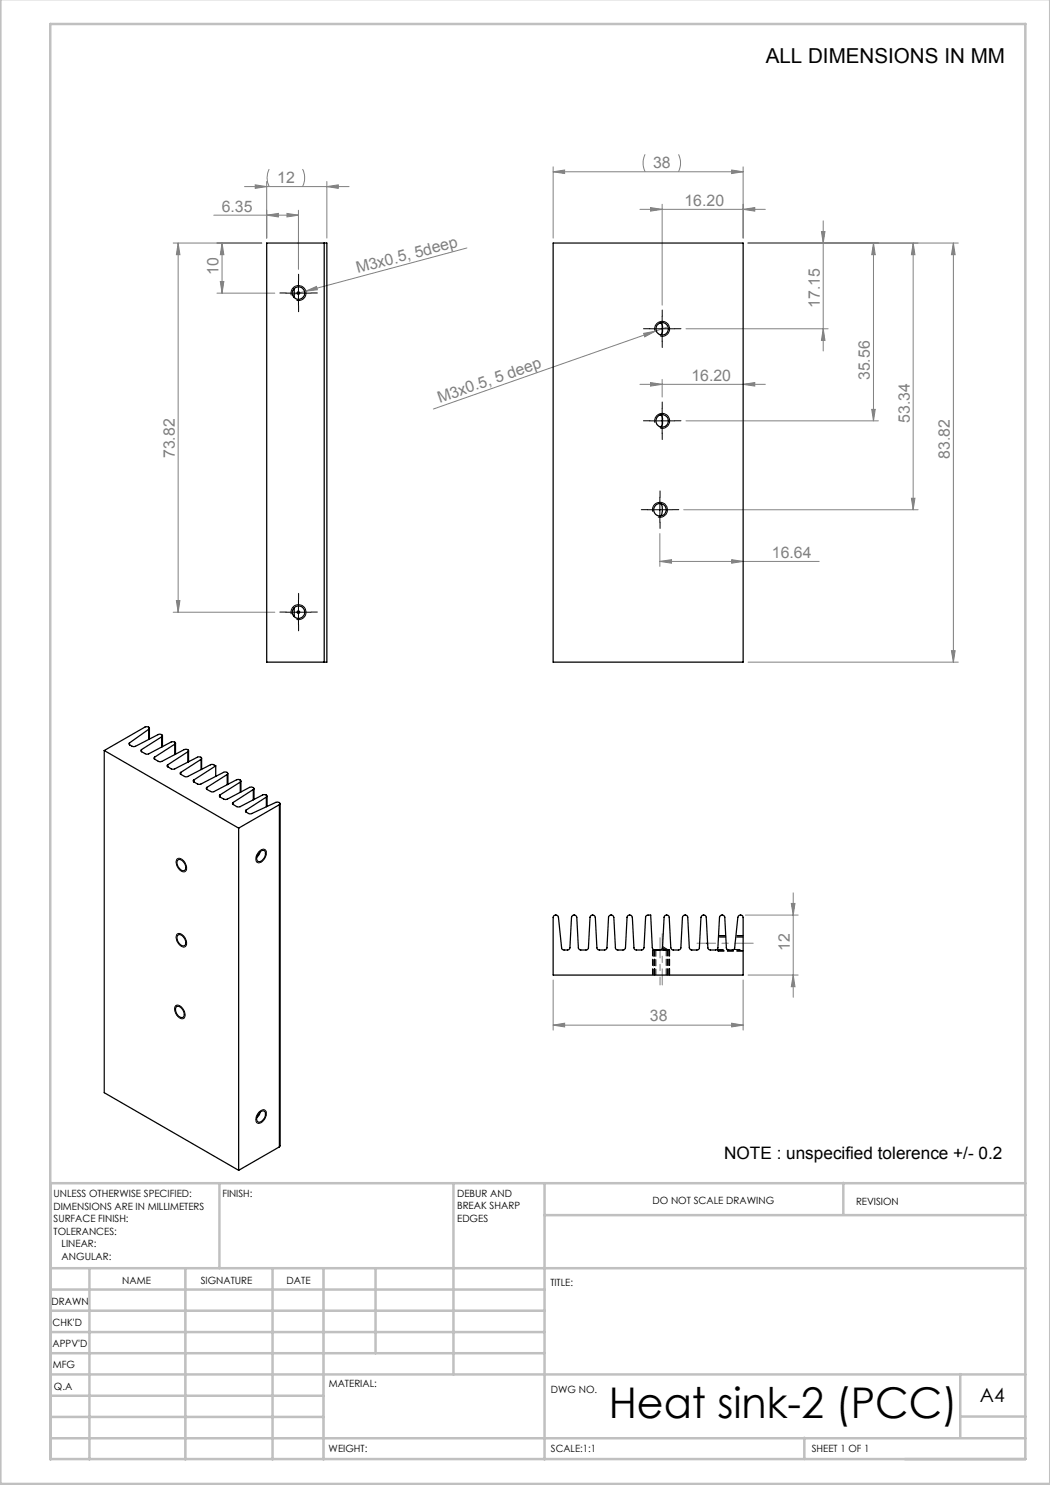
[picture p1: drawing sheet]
<svg xmlns="http://www.w3.org/2000/svg" width="210mm" height="297mm" viewBox="0 0 210 297" stroke-linecap="round" stroke-linejoin="round" font-family="sans-serif">
<g fill="none" stroke="#808080" stroke-width=".2">
<path d="M48.9 37.3h20.9M51 37l2.3 .3-2.3 .4zM53.3 36.3v11.3M53.8 33.8a3.8 3.8 0 0 0 0 3.5M60.5 33.8a3.8 3.8 0 0 1 0 3.5M65.4 37.3l2.3-.3v.7zM65.4 36.3v11.3M110.6 34.4l2.3-.4v.7zM110.6 33.4v14.2M110.6 34.4h38M129 30.9a4.1 4.1 0 0 0 0 3.5M135.7 30.9a4.1 4.1 0 0 1 0 3.5"/>
<path d="M146.3 34l2.3 .4-2.3 .3zM148.6 33.4v14.2M34.6 48.6h17.8M35.6 48.6l.4 2.3h-.7zM35.6 48.6v73.8M42.8 43h16.9M43.4 58.6h11.6M44.1 56.3h.7l-.4 2.3zM44.4 48.6l.4 2.3h-.7zM44.4 48.6v10M53.3 43l2.4-.3v.7zM57.4 42.7l2.3 .3-2.3 .4z"/>
<path d="M59.7 42v11.9M61.1 58.2l2.2-.9 .2 .7zM93.4 49.6l-35.2 9.4M128 41.9h25.1M130.1 41.5l2.3 .4-2.3 .3zM132.4 40.8v20.2M148.6 41.9l2.4-.4v.7zM149.6 48.6h42.1M164.3 46.3h.7l-.4 2.3zM164.6 44.2v26M174.7 48.6l.3 2.3h-.7zM174.7 48.6v35.6"/>
<path d="M182.6 48.6l.4 2.3h-.7zM182.6 48.6v53.3M190.7 48.6l.3 2.3h-.7zM190.7 48.6v83.8M128 76.9h25.1M128.7 66.7l2.3-.5-2.1 1.2zM130.1 76.5l2.3 .4-2.3 .3zM132.4 75.9v3.5M133.8 65.3l-47.1 16.5M137.2 65.8h28.4M148.6 76.9l2.4-.4v.7zM164.6 65.8l.4 2.3h-.7z"/>
<path d="M137.2 84.2h38.5M174.3 81.9h.7l-.3 2.3zM182.3 99.7h.7l-.4 2.2zM132 112.3l2.3-.4v.7zM132 106.7v6.6M132 112.3h31.8M136.7 101.9h46.9M146.3 111.9l2.3 .4-2.3 .3zM34.6 122.4h20.4M35.3 120.1h.7l-.4 2.3zM149.6 132.4h42.1M190.3 130.1h.7l-.3 2.3z"/>
<path d="M158.6 178.6v20.9M110.6 196v10M148.6 196v10M149.1 183h10.5M149.6 195h10M158.3 180.7h.7l-.4 2.3zM158.6 195l.4 2.3h-.7zM110.6 205l2.3-.4v.8zM110.6 205h38M146.3 204.6l2.3 .4-2.3 .4z"/>
</g>
<g fill="none" stroke="#000" stroke-width=".2">
<path d="M57.2 58.6h5M58.2 59a1.51 1.51 0 0 1 1.4-1.9 1.51 1.51 0 0 1 1.6 1.7 1.51 1.51 0 0 1-1.9 1.3M59.7 56.1v5M129.9 65.8h5M131 66.1a1.49 1.49 0 0 1 1.3-1.8 1.49 1.49 0 0 1 1.6 1.6 1.49 1.49 0 0 1-1.9 1.3M132.4 63.2v5.1M129.9 84.2h5M131 84.6a1.5 1.5 0 0 1 1.3-1.9 1.5 1.5 0 0 1 1.6 1.6 1.5 1.5 0 0 1-1.9 1.3M132 99.4v5.1M132.4 81.7v5M59.7 119.9v5.1M129.5 101.9h5"/>
<path d="M130.5 102.3a1.51 1.51 0 0 1 1.3-1.9 1.51 1.51 0 0 1 1.7 1.7 1.51 1.51 0 0 1-1.9 1.3M57.2 122.4h5M58.2 122.8a1.51 1.51 0 0 1 1.4-1.9 1.51 1.51 0 0 1 1.6 1.7 1.51 1.51 0 0 1-1.9 1.3M35.3 171.9a1.13 1.13 0 0 1 1.7 .7l.3 .6a.78 .78 0 0 1-.3 1.1 .78 .78 0 0 1-1.1-.3l-.6-.9-.1-.6zM51.8 170.3l.1-.1a.75 .75 0 0 1 1-.3 .75 .75 0 0 1 .4 1 1.75 1.75 0 0 1-1.8 1.6 1.57 1.57 0 0 1 .3-2.2zM35.3 186.9a1.13 1.13 0 0 1 1.7 .7l.3 .7a.78 .78 0 0 1-.3 1.1 .78 .78 0 0 1-1.1-.4l-.6-.9-.1-.6zM35.1 201.2l.1-.1a1.59 1.59 0 0 1 1.8 1.5 .74 .74 0 0 1-.2 1.1 .74 .74 0 0 1-1.1-.3 1.91 1.91 0 0 1-.6-2.2zM51.8 222.4l.1-.1a.75 .75 0 0 1 1-.3 .75 .75 0 0 1 .4 1 1.63 1.63 0 0 1-1.9 1.6 1.73 1.73 0 0 1 .4-2.2z"/>
</g>
<path d="M139.4 188.6h11.2" fill="none" stroke="#808080" stroke-width=".2" stroke-dasharray="15.2 1.3 1.3 1.3" stroke-dashoffset="11.5"/>
<path d="M132.4 186.7v10.3" fill="none" stroke="#808080" stroke-width=".2" stroke-dasharray="15.2 1.3 1.3 1.3" stroke-dashoffset="12"/>
<path d="M132 190v-2.5" fill="none" stroke="#808080" stroke-width=".2" stroke-dasharray="15.2 1.3 1.3 1.3"/>
<path d="M132 190v7" fill="none" stroke="#808080" stroke-width=".2" stroke-dasharray="15.2 1.3 1.3 1.3" stroke-dashoffset="13.6"/>
<g fill="none" stroke="#c0c0c0" stroke-width=".5">
<path d="M.1 -.1v296.9h209.9v-296.9M10.1 4.8h195v287h-195zM43.9 236.6v17M90.7 236.6v38.3M108.9 236.6v55.3M168.7 236.6v6.3M205.1 236.6h-195v55.3M10.1 253.6h195M10.1 257.9h98.8M17.9 253.6v38.3M37.1 253.6v38.3M54.5 253.6v38.3"/>
<path d="M64.7 253.6v38.3M75.1 253.6v17M108.9 243h96.2M10.1 270.6h98.8M10.1 266.4h98.8M10.1 262.1h98.8M10.1 279.1h54.6M10.1 274.9h195M192.1 274.8v12.7M10.1 287.7h195M10.1 283.4h54.6M160.9 287.5v4.3"/>
<path d="M192.1 283.3h13"/>
</g>
<g fill="none" stroke="#000" stroke-width=".2" stroke-dasharray="15.2 1.3 1.3 1.3">
<path d="M57.2 58.6h-1.2M59.7 56.1v-1.3M62.2 58.6h1.3M59.7 61.1v1.2M129.9 65.7h-1.2M132.4 63.2v-1.2M132.4 68.2v1.3M134.9 65.7h1.3M129.9 84.2h-1.2M132 99.4v-1.2M132.4 81.7v-1.3M132.4 86.7v1.2"/>
<path d="M134.9 84.2h1.3M59.7 119.9v-1.2M129.5 101.9h-1.2M132 104.4v1.3M134.5 101.9h1.3M57.2 122.4h-1.2M59.7 124.9v1.3M62.2 122.4h1.3"/>
</g>
<path d="M130.5 195v-5M130.9 195v-5M133.5 195v-5M133.5 190h-3M133.9 195v-5M133.9 190h-3M143.6 190.2v-.3M145.1 187.2h-1.4M148.6 190.2h-5M148.6 187.2h-1.4" fill="none" stroke="#000" stroke-width=".2" stroke-dasharray="1.3 .6"/>
<g fill="#808080">
<path d="M61.1 58.2l2.2-.9 .2 .7z"/>
<path d="M128.7 66.7l2.3-.5-2.1 1.2z"/>
<path d="M51 37l2.3 .3-2.3 .4zM65.4 37.3l2.3-.3v.7zM53.3 43l2.4-.3v.7zM57.4 42.7l2.3 .3-2.3 .4zM130.1 41.5l2.3 .4-2.3 .3zM148.6 41.9l2.4-.4v.7zM132 112.3l2.3-.4v.7zM146.3 111.9l2.3 .4-2.3 .3zM130.1 76.5l2.3 .4-2.3 .3zM148.6 76.9l2.4-.4v.7zM110.6 34.4l2.3-.4v.7zM146.3 34l2.3 .4-2.3 .3zM110.6 205l2.3-.4v.8zM146.3 204.6l2.3 .4-2.3 .4z"/>
<path d="M174.3 81.9h.7l-.3 2.3zM174.7 48.6l.3 2.3h-.7zM182.3 99.7h.7l-.4 2.2zM182.6 48.6l.4 2.3h-.7zM158.6 195l.4 2.3h-.7zM158.3 180.7h.7l-.4 2.3z"/>
<path d="M44.4 48.6l.4 2.3h-.7zM44.1 56.3h.7l-.4 2.3zM35.6 48.6l.4 2.3h-.7zM35.3 120.1h.7l-.4 2.3zM190.7 48.6l.3 2.3h-.7zM190.3 130.1h.7l-.3 2.3zM164.3 46.3h.7l-.4 2.3zM164.6 65.8l.4 2.3h-.7z"/>
</g>
<g fill="none" stroke="#000" stroke-width=".25">
<path d="M58.8 57.7v1.8M64.8 48.6h.6v83.8h-.6M64.8 48.6h-11.5v83.8h11.5M64.8 48.6v83.8M110.6 48.6h38v83.8h-38zM132 64.6a.96 .96 0 0 1 .5 1.2 .8 .8 0 0 1-.5 1.2v-.1M132 83a.63 .63 0 0 1 .5 1v.2a.96 .96 0 0 1-.5 1.2v-.1M132 100.7h.2a2.26 2.26 0 0 1-.1 2.5h-.1M58.8 121.5v1.8M20.8 150.1v68.4l26.9 15.6M20.8 150.1l26.9 15.5M25.9 148.6v.3"/>
<path d="M28.3 149.9v.4M29.8 145.8a.43 .43 0 0 0-.2-.5 .43 .43 0 0 0-.5 .1l-8.3 4.7M29.8 145.8l-3.9 2.8M29.8 145.8v2.1M29.9 145.7v2.1M30.9 151.4v.4M32.3 147.4l.1-.1a.46 .46 0 0 0-.3-.5 .46 .46 0 0 0-.5 .1l-4.6 2.4h-.5l-.6-.3-.1-.2 .1-.2M32.3 147.4l-4 2.5M32.3 147.4v2M32.5 147.1v2.2M33.5 153l-.1 .1 .1 .2M33.5 153v.3"/>
<path d="M35 148.8a.48 .48 0 0 0-.2-.5 .48 .48 0 0 0-.6 .1l-4.6 2.4h-.3l-1-.4-.1-.2 .1-.3M35 148.8l-4.1 2.6M35 148.8v2.1M35.1 148.7v2.1M36.2 154.5l-.2 .1 .2 .3M36.2 154.5v.4M37.5 149.9h-.7l-4.7 2.5-1.2-.6v-.4M37.5 149.9l.1 .1M37.6 150l.1 .1-.1 .3M37.6 150.4l-4.1 2.6M37.6 150.4v2M37.7 150.2v2.2"/>
<path d="M38.8 156l-.2 .1 .2 .3M38.8 156v.4M40.2 151.9a.43 .43 0 0 0-.2-.6 .43 .43 0 0 0-.5 .1l-4.7 2.4h-.5l-.8-.5M40.2 151.9l-4 2.6M40.2 151.9v2M40.3 151.7v2.2M41.4 157.5v.4M43.1 153.2l-.5-.3h-.4l-4.8 2.5h-.4l-.8-.5M43.1 153.2l-4.3 2.8M43.1 153.2v2.1M44 159v.4M45.4 154.9a.41 .41 0 0 0-.1-.5 .41 .41 0 0 0-.5 0l-4.8 2.5-.4-.1-.8-.4"/>
<path d="M45.4 154.9l-4 2.6M45.4 154.9v2M45.6 154.7v2.2M48 156.4a.42 .42 0 0 0-.1-.5 .42 .42 0 0 0-.5 0l-4.7 2.5h-.4l-.9-.5a.22 .22 0 0 1-.2-.2 .22 .22 0 0 1 .2-.2M48 156.4l-4 2.6M48 156.4v2.1M48.2 156.2v2.2M50.7 157.9a.48 .48 0 0 0-.2-.5 .48 .48 0 0 0-.6 .1l-4.6 2.4-.5-.1-.8-.4-.1-.2 .1-.2M50.7 157.9l-4.1 2.6M50.7 157.9v2.1M50.8 157.7v2.2M53.3 159.4a.39 .39 0 0 0-.1-.5 .39 .39 0 0 0-.6 .1l-4.7 2.4h-.5l-.8-.5v-.4"/>
<path d="M53.3 159.4l-4.1 2.6M53.3 159.4v2M53.4 159.2v2.1M35.5 172a1.02 1.02 0 0 1 1.5 .8 .83 .83 0 0 1-.4 1.4 1.65 1.65 0 0 1-1.1-2.2zM46.6 160.5v.4M47.7 165.6v68.5M49.2 162v.4M52 170.4a.64 .64 0 0 1 .8-.3 .64 .64 0 0 1 .3 .9 1.25 1.25 0 0 1-1.6 1.2 1.68 1.68 0 0 1 .5-1.8zM52.1 170.3l-.3 .7-.4 .4M55.9 160.9a.44 .44 0 0 0-.2-.5 .44 .44 0 0 0-.5 .1l-5 2.3-.4-.1-.6-.3v-.4M55.9 160.9l-8.2 4.7M55.9 160.9v68.5"/>
<path d="M56 160.7v68.5l-.1 .2M35.5 187.1a1.02 1.02 0 0 1 1.5 .7 .83 .83 0 0 1-.4 1.4 1.65 1.65 0 0 1-1.1-2.1zM110.7 183.2l.6-.2 .3 .2 .1 .3 .6 6.1 .4 .4h.9l.4-.4 .3-6.1a.53 .53 0 0 1 .5-.5 .53 .53 0 0 1 .6 .5l.3 6.1 .4 .4h1.2l.4-.4 .3-6.1a.53 .53 0 0 1 .5-.5 .53 .53 0 0 1 .6 .5l.3 6.1 .4 .4h1.2l.4-.4 .3-6.1a.53 .53 0 0 1 .5-.5 .53 .53 0 0 1 .6 .5l.3 6.1 .4 .4h1.2l.4-.5 .3-6a.53 .53 0 0 1 .5-.5 .53 .53 0 0 1 .6 .5l.3 6.1 .4 .4h1.2l.4-.4 .3-6.2 .4-.4h.6l.4 6.6 .4 .4h1.2l.3-.2 .4-6.3a.51 .51 0 0 1 .5-.5 .51 .51 0 0 1 .5 .5l.4 6 .4 .5h1.2l.4-.4 .3-6.1a.53 .53 0 0 1 .5-.5 .53 .53 0 0 1 .5 .5l.4 6 .4 .5h1.2l.4-.4 .3-6.1a.53 .53 0 0 1 .5-.5 .53 .53 0 0 1 .6 .5l.3 6.1 .4 .4h1.2l.4-.4 .3-6.1a.53 .53 0 0 1 .5-.5 .53 .53 0 0 1 .6 .5l.3 6.1 .4 .4h.8l.4-.4 .7-6.1a.53 .53 0 0 1 .5-.5 .53 .53 0 0 1 .5 .5v11.5h-38zM35.2 201.4a1.24 1.24 0 0 1 1.6 1.3 .63 .63 0 0 1-.3 .8 .63 .63 0 0 1-.8-.3 1.58 1.58 0 0 1-.5-1.8zM51.8 222.7a.66 .66 0 0 1 .7-.5 .66 .66 0 0 1 .6 .6 1.5 1.5 0 0 1-1.5 1.6 1.21 1.21 0 0 1 .2-1.7zM52.1 222.4l-.3 .7-.4 .4M55.9 229.4l-8.2 4.7"/>
<circle cx="59.7" cy="58.6" r=".24"/>
<circle cx="59.7" cy="58.6" r="1.24"/>
<circle cx="132.4" cy="65.8" r="1.24"/>
<circle cx="132.4" cy="84.2" r="1.25"/>
<circle cx="132" cy="101.9" r="1.25"/>
<circle cx="59.7" cy="122.4" r=".24"/>
<circle cx="59.7" cy="122.4" r="1.24"/>
</g>
<g fill="none" stroke="#000" stroke-width=".2" stroke-dasharray="1.3 .6">
<path d="M130.7 190v5M130.8 190h-.1M131 190h-.3M131.2 190v5M133.2 190l-.7-.4M133.2 195v-5M133.7 190h-1.7M133.7 195v-5M133.7 190l-1.2-.7M141.4 188.7l.1 .2M141.5 188.5l-.1 .2M143.4 189.9h2.1"/>
<path d="M145.2 187.4h-1.5M146.8 189.9h1.8M148.6 187.4h-1.4"/>
</g>
<text font-size="8.5" x="121.7" y="283.5">Heat sink-2 (PCC)</text>
<text font-size="4.1" x="153.1" y="12.6">ALL DIMENSIONS IN MM</text>
<text font-size="3.9" x="196" y="280.4">A4</text>
<text font-size="3.4" x="144.8" y="231.7">NOTE : unspecified tolerence +/- 0.2</text>
<g font-size="3.2" fill="#808080">
<text x="130.6" y="33.6">38</text>
<text x="55.4" y="36.6">12</text>
<text x="136.9" y="41.1">16.20</text>
<text x="44.3" y="42.3">6.35</text>
<text x="43.7" y="55" transform="rotate(-90 43.7 55)">10</text>
<text x="71.6" y="54.7" transform="rotate(-15 71.6 54.7)">M3x0.5, 5deep</text>
<text x="163.9" y="61.6" transform="rotate(-90 163.9 61.6)">17.15</text>
<text x="138.3" y="76.1">16.20</text>
<text x="174" y="76" transform="rotate(-90 174 76)">35.56</text>
<text x="87.9" y="80.6" transform="rotate(-19 87.9 80.6)">M3x0.5, 5 deep</text>
<text x="181.9" y="84.6" transform="rotate(-90 181.9 84.6)">53.34</text>
<text x="34.9" y="91.6" transform="rotate(-90 34.9 91.6)">73.82</text>
<text x="190" y="91.8" transform="rotate(-90 190 91.8)">83.82</text>
<text x="154.4" y="111.6">16.64</text>
<text x="157.9" y="190.1" transform="rotate(-90 157.9 190.1)">12</text>
<text x="130" y="204.3">38</text>
</g>
<g font-size="2">
<text x="10.7" y="239.5">UNLESS OTHERWISE SPECIFIED:</text>
<text x="44.5" y="239.5">FINISH:</text>
<text x="91.4" y="239.4">DEBUR AND</text>
<text x="10.7" y="242">DIMENSIONS ARE IN MILLIMETERS</text>
<text x="10.7" y="244.5">SURFACE FINISH:</text>
<text x="91.4" y="241.9">BREAK SHARP</text>
<text x="91.4" y="244.4">EDGES</text>
<text x="130.5" y="240.8">DO NOT SCALE DRAWING</text>
<text x="171.2" y="241">REVISION</text>
<text x="10.7" y="247">TOLERANCES:</text>
<text x="12.3" y="249.5">LINEAR:</text>
<text x="12.3" y="252">ANGULAR:</text>
<text x="24.4" y="256.9">NAME</text>
<text x="40.1" y="256.8">SIGNATURE</text>
<text x="57.3" y="256.8">DATE</text>
<text x="110.1" y="257.1">TITLE:</text>
<text x="10.3" y="260.9">DRAWN</text>
<text x="10.5" y="269.3">APPV'D</text>
<text x="10.5" y="265.2">CHK'D</text>
<text x="10.6" y="273.6">MFG</text>
<text x="10.8" y="278">Q.A</text>
<text x="65.8" y="277.4">MATERIAL:</text>
<text x="110.2" y="278.5">DWG NO.</text>
<text x="65.7" y="290.4">WEIGHT:</text>
<text x="110.2" y="290.5">SCALE:1:1</text>
<text x="162.4" y="290.4">SHEET 1 OF 1</text>
</g>
</svg>
